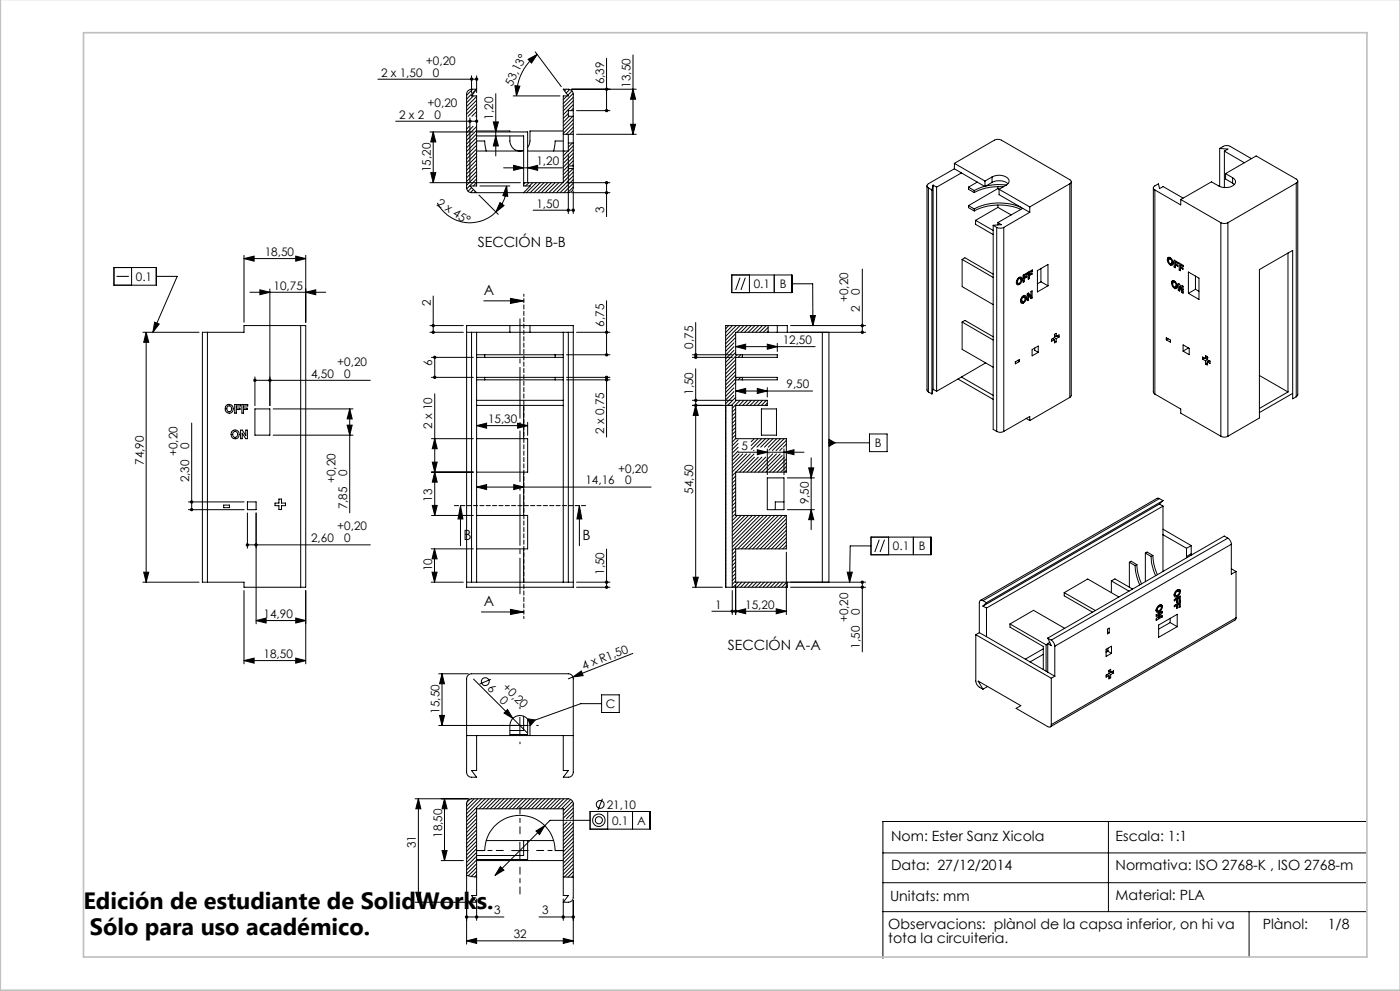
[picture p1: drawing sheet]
<svg xmlns="http://www.w3.org/2000/svg" width="420mm" height="297mm" viewBox="0 0 420 297" stroke-linecap="round" stroke-linejoin="round" font-family="sans-serif">
<g fill="none" stroke="#000" stroke-width=".3">
<path d="M158.4 17.8l2.7-1.5-1.6 2.6zM160.5 15.5l7.9 10.5M161.1 16.3a15.5 15.5 0 0 0-6.2 12.4M182 17.5v15.7M189.9 16.5v23.7M113.3 23.7h29.7M118.7 36.3h24.3M129 39.5h13M130 39.5l.7 3h-1.5zM130 39.5v15.2M140.8 37.8l-.8 .9M141 35.3v19.4"/>
<path d="M141.5 22.7v5.1M141.8 26.7l-1.8 1.9M141.9 37.8l-1.9 2M142 28.7l-2 2.1M142.9 26.7l-2.9 3M143 22.7v5.1M143 39.3h10v.2M143 39.5h15.3v15.2M143 28.9l-3 3M143 30.1l-3 3M143 31.2l-3 3M143 32.3l-2.6 2.6"/>
<path d="M143 33.4l-1.4 1.5M143 34.5l-.3 .4M143 37.9l-3 3M143 39l-3 3M148 36.5h1.5l-.8 3zM148.7 28.1v18.6M154 28.7h14M154.5 25.7l1.5 .1-1.1 2.9zM169 39.3h-10v3l-.2 .9-.5 1M169.9 26.7l-.5 .6M170.1 28.7l-1.1 1.2M170.5 34l-1.5 1.5"/>
<path d="M170.7 34.9l-1.7 1.7M170.9 26.8l-1.1 1.1M171.5 26.7h19.4M171.6 27.3l-1.3 1.2M171.8 34.9l-2.8 2.8M171.9 28l-2.9 3M172 33.2h-1.5v1.7h1.5M172 29.1l-3 3M172 30.2l-3 3M172 31.4l-3 3M172 32.5l-.7 .7M172 35.8l-3 3.1"/>
<path d="M172 37l-3 3M172 38.1l-2.2 2.1M172 39.2l-1 1M173 33.2h10M189.2 37.2h1.5l-.8 3zM189.9 26.7l.8 3h-1.5zM129 54.7h27.1M129.2 51.7h1.5l-.7 3zM141.5 56.3l-1.1 1M142 56.8l-.9 .9M142.6 57.4l-.4 .3M143 42.3h2.4l.5 3"/>
<path d="M143 45.3h14.1M143 40.7h14.1v15h2l-2 2M143 54.7l-1 1M143 40.1l-3 3.1M143 41.3l-3 3M143 42.4l-3 3M143 43.5l-3 3M143 44.7l-3 3M143 45.8l-3 3M143 46.9l-3 3M143 48l-3 3M143 49.1l-3 3"/>
<path d="M143 50.3l-3 3M143 51.4l-3 3M143 52.5l-3 3M143 53.6l-3 3M143.7 58.5l5.8 5.7M144 55.7h9M148.7 40.7l.8 3h-1.5zM151.1 50.3h17.6M152 55.7l.3 3.1-1.5-.2zM152 55.7a10.7 10.7 0 0 1-3.2 7.8M153 40.7a4 4 0 0 0 1.2 4l1.3 .5 1.6-.2M154.1 49.6l3 .7-3 .7z"/>
<path d="M157.1 54.7h11.9v-26h1.5l-1.5-2h1.5a1.51 1.51 0 0 1 1.5 1.6v28a1.45 1.45 0 0 1-1.5 1.4h-29a1.45 1.45 0 0 1-1.5-1.4v-28a1.51 1.51 0 0 1 1.5-1.6h1.5l-1.5 2h1.5v27h-2l2 2M157.6 54.7l-.5 .5M158.3 50.3l3-.7v1.4zM158.3 45.3h12.2M158.7 54.7l-1 1M159.8 54.7l-1 1M160.9 54.7l-3 3M162.1 54.7l-3 3M163.2 54.7l-3 3M164.3 54.7l-3 3M165.4 54.7l-3 3M166.5 54.7l-3 3"/>
<path d="M167.7 54.7l-3 3M168.8 54.7l-3 3M169 42.3h-2.5l-.4 3M169 40.2h3M169.3 45.3l-.3 .3M170 54.7h13M170.4 45.3l-1.4 1.4M170.5 40.2v5.1M170.5 46.2v17.8M170.5 42.9h1.5M170.5 49.7h1.5M170.5 50.5h1.5l-3 2.9"/>
<path d="M170.6 42.9l-.1 .1M170.8 50.5l-1.8 1.8M171.5 57.7h11.5M171.7 42.9l-1.2 1.2M172 57.3v6.7M172 43.7l-1.5 1.5M172 44.8l-3 3M172 46l-3 3M172 47.1l-3 3M172 48.2l-3 3M172 49.3l-.4 .4M172 51.6l-3 3"/>
<path d="M172 52.7l-5.1 5M172 53.8l-4 3.9M172 54.9l-2.8 2.8M172 56.1l-1.7 1.6M173 40.2h17.9M182 54.7v10.2M278.1 55.7v61.3l.4 .5M278.5 56.3v61.2M278.5 56.3l1.1 .6M279.6 56.9v61.2M279.9 55.5l-.3 1.4M279.9 55.5v61.2"/>
<path d="M279.9 55.5l1.1 .6M281 56.1v61.2M286.3 49l12-7a2.39 2.39 0 0 1 2.1 0l20.6 11.9a.64 .64 0 0 1 .4 .6 .64 .64 0 0 1-.4 .6M286.3 50.6l-7.8 4.5a.66 .66 0 0 0-.4 .6 .66 .66 0 0 0 .4 .6M286.3 49l9.2 5.3M286.3 50.6l2.1 1.2M286.3 49v1.6M288.4 51.8l7.1 4.1M288.4 51.8l-7.4 4.3M290.5 56.1l1.8 1M290.5 56.1v.6l1.8 1M292.3 57.1v.6"/>
<path d="M293.2 54.6l-2.7 1.5M295.4 55.8l-3.1 1.3M295.5 54.3v1.6M297.6 53.1a4.1 4.1 0 0 1 5 .7v.9l-.4 .5-2.5 1.5M297.6 54.7a4.5 4.5 0 0 1 4.8 .4M297.6 53.1l-2.1 1.2M297.6 53.1v1.6M297.6 54.7l-2.1 1.2M299.4 55.9v.6M299.4 56.5l-8.9 5.1M299.4 56.5l.3 .2M299.7 56.7l9.2 5.3"/>
<path d="M299.7 56.7v1.6l7.1 4.1M301 56a16 16 0 0 0-8.7 1.7M301.9 55.5l-3.4-.2-2.8 .5M321 55.1l-12.1 6.9M321 55.1v64M321.4 54.5v64l-.4 .6M346 56.3v61.2l.5 .6M346.5 56.9a.64 .64 0 0 1-.5-.6 .64 .64 0 0 1 .5-.6l1-.6 .4 1.4 1-.6 6 3.5M346.5 56.9l7.7 4.5v-1.6M346.5 56.9v61.2M354.2 59.8l12.1 6.9M365.9 44.5l1.1-.6a2.39 2.39 0 0 1 2.1 0l6.3 3.7"/>
<path d="M365.9 44.5l2.5 .2-1.1 .6M365.9 44.5v11.4M367.3 45.3v10.9M367.3 45.3l6 3.5M367.7 52l9.1-5.3 12.1 7a.64 .64 0 0 1 .4 .6 .64 .64 0 0 1-.4 .6M367.7 52l2.1 1.3M367.7 52v1.7l2.1 1.2M369.8 53.3a1.37 1.37 0 0 1 .9 1.4 1.37 1.37 0 0 1-1.3 1.2 4.9 4.9 0 0 1-3.9-.2l-2.1-1.2-9.2 5.3M369.8 54.9l.5 .4M369.8 53.3v1.6M388.9 54.9l-20.5 11.8M388.9 54.9v64"/>
<path d="M389.3 54.3v64l-.4 .6M73.2 77.5l3-.7v1.5zM73.2 76.5v20.1M73.2 77.5h18.5M88.7 76.8l3 .7-3 .8zM91.7 76.5v20.1M131.2 60.8a11 11 0 0 0 17.6 2.7M150 60.7l1.2 .9-2.4 1.9zM159.9 63h12.1M288.6 77.7v8.2l9.4 5.4M288.6 77.7l.9-.4 8.5 4.9M288.6 77.7l9.4 5.4"/>
<path d="M290.5 61.6v.6l1.8 1M290.5 61.6l1.8 1M292.3 62.6v.6M292.7 66v1.2l5.3 3.1M292.7 66l5.3 3.1M298 67.5l1 .7M298 67.5v61.2l1 .6M299 68.2a2.39 2.39 0 0 0 2.1 0M299 68.2v61.1M299.4 66.7l1 .6-2.4 .2M299.4 61.5v.7M299.4 66.7v.7"/>
<path d="M299.4 62.2l-6.7 3.8M299.4 62.2l4 2.2M301.1 68.2v61.1M306.2 62.8a16.7 16.7 0 0 0-13.9 .4M306.5 62.2a16.5 16.5 0 0 0-14.2 .4M306.8 62.4l-7.4 4.3M306.8 62.4l2.1 1.2M308.9 62v1.6M308.9 63.6l-7.8 4.6M350.2 77.9a1.81 1.81 0 0 0 .9 1.5M350.3 77.4l-.1 .5M350.7 77.1l.4 .2a1.88 1.88 0 0 1 .8 1.5"/>
<path d="M350.7 77.1l-.4 .3M350.7 77.6l.5-.3-1 .6M351.1 77.6l.5 1M351.1 77.6l-.3-.1a.86 .86 0 0 0-.2 1 .86 .86 0 0 0 .9 .5l.1-.4M351.3 77.5l-.2 .1M351.9 78.5l-.3 .1M351.9 78.8l-.3 .7-.5-.1M351.9 78.8l-.5 .3M351.9 78.9l-.8 .5M352.6 78.5v.5l.7 .5v.3l-.7-.4M352.6 79.4v.9l-.4-.3M352.6 78.5l.9 .5v-.3l-1.3-.7v2"/>
<path d="M352.6 79.9l-.4 .1M352.9 78.3l-.3 .2M352.9 79.2l-.3 .2M354.1 79.4v.5l.8 .5v.3l-.8-.4M354.1 79.4l.9 .5v-.4l-1.2-.7v2.2M354.4 79.2l-.3 .2M366.3 66.7a2.39 2.39 0 0 0 2.1 0M366.3 66.7v64M368.4 66.7v64M386.4 75.8v41.7M34.2 80.2h12.7v5.3h-12.7zM35 82.8h3.7"/>
<path d="M39.5 80.2v5.3M42.9 99.6h16.8M43.9 99.6l.7 3h-1.5zM43.9 99.6v74.9M46.4 96.6l1.4 .5-1.9 2.5zM46.9 82.8h6.3l-7.3 16.8M62.2 99.6v74.9M62.2 99.6h-1.5v74.9h1.5M75 87.6h22.7M78 86.9l3 .7-3 .7zM81 86.6v35M90.2 97.6v78.4"/>
<path d="M90.2 97.6h1.5v78.4h-1.5M90.2 97.6h-17v2h-11M91.7 87.6l3-.7v1.4zM129 99.6h10M129 97.6h10M130 88.7v10.9M140 99.6h1.5M141.5 99.6v74.9M141.5 99.6h11.5M143 99.6v74.9M145.1 90.2h12M153 99.6h6"/>
<path d="M153 97.6h6M153 97.6h-13v78.4h32v-78.4h-13M153 97.6v2M153.1 89.4l4 .8-4 .7zM159 99.6h11.5M159 97.6v2M169 99.6v74.9M170.5 99.6h1.5M170.5 99.6v74.9M173 99.6h10M182 90.1v16.2M208.7 96.7v10.4"/>
<path d="M218.6 97.6l-.9 .9M219.5 82.4h18.1v5.3h-18.1zM219.7 97.6l-2 2.1M220.9 97.6l-3.2 3.2M222 97.6l-4.3 4.3M222 83.2l-1.3 3.7M223.1 97.6l-2 2M223.6 83.2l-1.3 3.7M224.2 97.6l-2 2M224.8 82.4v5.3M225.4 97.6l-2 2M226.5 97.6l-2 2"/>
<path d="M227.6 97.6l-2 2M228.7 97.6l-2 2M229.9 97.6l-2 2M230.4 98.1l-1.4 1.5M230.4 99.3l-.3 .3M230.4 97.6h2.8M230.4 97.6h-12.7v78.4M230.4 99.6h2.8M230.4 99.6h-9.7v6.7h2M230.4 97.6v2M232.3 82.4v5.3M233.2 97.6h3v2"/>
<path d="M233.2 97.6v2M233.2 99.6h26.5M237.2 97.6h22.5M237.6 85.1h6.2l.1 12.5M243.1 94.6h1.5l-.7 3zM246.7 99.6v74.9M248.7 99.6v74.9M258.7 80.6v19M288.6 96.5l.9-.5 8.5 4.9M288.6 96.5v8.2l9.4 5.4M288.6 96.5l9.4 5.4M304.9 84.7l.2 .6h.7"/>
<path d="M304.9 84.7l.5 .3M304.9 84.8l.9 .5M304.9 84.3l.4 .2M305.5 83.3l.3 .2M305.8 83.5l.2-.1a.88 .88 0 0 1 .2 1 .88 .88 0 0 1-.8 .5l-.1-.4M305.8 83.5l-.5 1M306.1 83.4l-.4-.2 .9 .5M306.2 90.2l.2 .6h.6M306.2 90.2l.5 .3M306.2 90.3l.8 .5M306.2 89.8l.3 .2M306.3 83.8l1 .6"/>
<path d="M306.6 83.7a1.82 1.82 0 0 1-.8 1.6M306.6 83.7l-.1-.6a1.41 1.41 0 0 0-1.6 1.6M306.8 88.9l.2 .1M307 82.9l.3 .2M307 83.3l.3 .2M307 82.4l.3 .2M307 89l.2-.1a.9 .9 0 0 1 .3 1 .9 .9 0 0 1-.8 .6l-.2-.5M307 89l-.4 .5-.1 .5M307.3 82.6v.5M307.3 83.5v.9M307.4 89l-.4-.3 .9 .5M307.6 89.3l.9 .6"/>
<path d="M307.8 82.9l.2 .1M307.9 81.9l.3 .2M307.9 89.2a1.74 1.74 0 0 1-.9 1.6M307.9 89.2l-.2-.6a1.37 1.37 0 0 0-1.5 1.6M308 83l-.7 .5M308 83v-.3l-.7 .4M308.2 82.1l-.9 .5M308.2 82.1v-.3l-1.2 .7v2.1l.3-.2M308.2 88.4l1.1 1.1 .3-.2M308.2 88.1l1.1 .7M308.5 82.1l.3 .2M308.5 83.3l.3 .2"/>
<path d="M308.5 82.4l.3 .2M308.5 81.6l.3 .1M308.6 88.4l-.1 1.5M308.7 88.7l.9 .6M308.8 81.7v.6M308.8 82.6v.9M309.3 88.8l-.7-1-.4 .2v2.1l.3-.2M309.3 88.8v-1.4l.3-.2v2.1M309.3 82l.3 .2M309.4 81.1l.3 .1M309.6 82.2v-.4l-.8 .5M309.6 82.2l-.8 .4"/>
<path d="M309.7 81.2l-.9 .5M309.7 81.2v-.3l-1.2 .7v2.1l.3-.2M311.2 81.1l3.2-1.8v6.4l-3.2 1.8zM312.3 84.5l2.1 1.2M312.3 80.5v4M312.3 84.5l-1.1 .6M351.5 84.8l.1 .8 .7 .8M351.5 84.3l.4-.2 .4 .1a1.82 1.82 0 0 1 .9 1.6M351.5 84.3v.5M352 84.6l.4-.3-.9 .5M352 84.1l-.5 .2M352.3 84.6l.4 .4 .1 .6"/>
<path d="M352.3 84.6l-.2-.1a.88 .88 0 0 0-.2 1 .88 .88 0 0 0 .8 .5l.1-.4M352.6 84.5l-.3 .1M353.2 85.4l-.4 .2M353.2 85.9l-.9 .5M353.2 85.8l-.3 .7-.6-.1M353.2 85.8l-.5 .3M353.8 85.9v1.3l-.3-.2M353.8 85.9l.8 1.8M353.8 86.9l-.3 .1M354.1 85.8l-.3 .1M354.1 80.3v.8l-.3-.1M354.1 80.7l-.3 .3"/>
<path d="M354.4 80.1l-.3 .2M354.6 87l-.7-1.8-.4-.3v2.1M354.6 87v-1.4l.3 .2v2.1l-.3-.2M354.9 86.7l-.3 .3M354.9 87.5l-.3 .2M356.5 81.5l3.2 1.9v6.3l-3.2-1.8zM358.6 86.7l-2.1 1.2M358.6 82.7v4M358.6 86.7l1.1 .6M76.5 113v8.6M76.5 114h34.6M129.4 107.1h12.6"/>
<path d="M129.4 113.1h12.6M130.4 107.1v6M130.4 118v36.5M143 106.3h2.4M143 107.1h2.4M143 113.1h2.4M143 113.8h2.4M143 120h26M145.4 113.8h21.1M145.4 113.1h21.1M145.4 106.3h21.1M145.4 107.1h21.1"/>
<path d="M145.4 106.3v.8M145.4 113.1v.7M166.5 106.3h2.5M166.5 107.1h2.5M166.5 113.1h2.5M166.5 113.8h2.5M166.5 106.3v.8M166.5 113.1v.7M170 106.3h13M170 113.1h13M170 113.8h13M182 113.1v17.9"/>
<path d="M207.7 106.3h12M207.7 107.1h12M207.7 120h12M208.7 110.5v65.5M220.2 102.8l-2.5 2.5M220.2 103.9l-2.5 2.5M220.2 105l-2.5 2.5M220.2 116.2l-2.5 2.5M220.2 117.4l-2.5 2.5M220.2 118.5l-2.5 2.5M220.7 100l-3 3M220.7 101.1l-3 3"/>
<path d="M220.7 105.6l-3 3M220.7 107.9l-3 3M220.7 109l-3 3M220.7 110.1l-3 3M220.7 111.3l-3 3M220.7 112.4l-3 3M220.7 114.6l-3 3M220.7 119.1l-2.4 2.4M220.7 102.3l-.1 .1M220.7 103.9l3-.8v1.6zM220.7 117.2l3-.8v1.5zM220.7 103.9h23.8"/>
<path d="M220.7 117.2h23.1M220.9 120l-1.5 1.5M221.1 113.1l-3.4 3.4M221.1 106.3l-3.4 3.4M222 120l-2.3 2.3M222.2 106.3l-.7 .8M222.2 113.1l-.7 .7M222.7 107l-.1 .1M222.7 113.7l-.1 .1M222.7 106.3h10.5v.8h-10.5M222.7 113.1h10.5v.7h-10.5M222.7 113.8h-2v6.2h9.5v1.5h-9.5v10"/>
<path d="M222.7 107.1h-2v6h2M222.7 106.3v.8M222.7 113.1v.7M223.2 120l-1.5 1.5M224.3 120l-1.5 1.5M225.4 120l-1.5 1.5M226.6 120l-1.6 1.5M227.2 116.4l3 .8-3 .7zM227.6 120l-1.4 1.5M228.8 120l-1.5 1.5M229.9 120l-1.5 1.5M230.2 116.2v2.8"/>
<path d="M230.2 103.1l3 .8-3 .8zM233.2 102.9v2.4M278.5 117.5l1.1 .6M279.9 116.7l-.3 1.4M279.9 116.7l1.1 .6M287.4 113.6l10.6 6.1M288.4 113l-7.4 4.3M288.4 113l9.6 5.5M295.7 108.8l-7.3 4.2M304.6 108.4l1.2-.7v.7l-1.2 .6zM305.3 108.1l.5 .3M309.6 104.8l1.9-1.1v1.9l-1.9 1z"/>
<path d="M310.4 104.3v.7l1.1 .6M315.8 101.5l.5 .3M315.8 101.5h.1M316.3 101.2l-.8 .5v.6l.8-.5M316.3 101.8v1l.6-.4M316.3 100.6h.1M316.3 100.5l.6 .4M316.3 101.2l.6 .3M316.3 102.1l.6 .3M316.9 100.9l.8-.5v.6M316.9 100.9v-1l-.6 .3v1M316.9 101.5v.9"/>
<path d="M317.2 100.7l.5 .3M317.7 101l-.8 .5M321 119.1l-12.1 6.9M346.5 118.1l7.7 4.5v1.2l12.1 6.9M349.9 101.2l1.2 .7v.6l-1.2-.7zM350.4 101.5l-.5 .3M354.9 103.4l1.9 1v1.9l-1.9-1.1zM356.6 104.3l-1.7 .9M360.8 107.6l.8 .5M361.4 107.3l-.6 .3M361.6 107.5l-.8-.5v.6M361.6 107.5v-1l.6 .4v.9"/>
<path d="M361.6 108.1v1M362.2 107.2h.1M362.2 107.8l.8 .5v.6l-.8-.5M362.2 108.4v1l-.6-.3M362.2 107.2l-.6 .3M362.2 107.8l-.6 .3M362.2 108.8l-.6 .3M362.7 108.1h.1M362.7 108.1l-.5 .3M377.8 112.5l8.6 5M386.4 117.5l-8.6 4.9M387.8 117.9l-10 5.7"/>
<path d="M388.9 118.9l-1.1 .6v-44.5l-10 5.8v44.5l-9.4 5.4M57.5 126.8v25.9M68.2 122a.79 .79 0 0 1 1-.1 .79 .79 0 0 1 .1 1.1 .79 .79 0 0 1-1 .2l-.2-.7zM69.9 129.6a.79 .79 0 0 1 1.1 0 .79 .79 0 0 1 .1 1.1 .79 .79 0 0 1-1.1 .2l-.2-.7zM70.4 121.2h1.7v.5h-1.2v.6h1.1v.4h-1.1v1.1h-.5zM72.2 128.9h.5l1 1.7v-1.7h.5v2.6h-.5l-1-1.7v1.7h-.5zM72.6 121.2h1.7v.5h-1.2v.6h1.1v.4h-1.1v1.1h-.5zM76.5 122.6h4.5v7.8h-4.5zM82 130.4h23.9M82 122.6h23.9M104.1 127.4h1.6l-.8 3zM104.9 122.6l.8 3h-1.6z"/>
<path d="M104.9 122.6v31.1M129.4 131.5h12.6M129.7 138.5h1.5l-.8 3zM130.4 131.5l.8 3h-1.5zM143 131.5h15.3v10h-15.3M143 121.5h26M143 127.6l3-.8v1.5zM143 127.6h15.3M155.3 126.8l3 .8-3 .7zM157.1 121.5v10M158.3 126.6v3.9M207.7 121.5h12v54.5"/>
<path d="M208.7 121.5l.8 3h-1.5zM217.7 122.1h.1M217.7 123.2h.1M217.7 124.3v.1M217.7 125.4v.1M217.7 126.5v.1M217.7 127.7h.1M217.7 128.8h.1M217.7 129.9v.1M217.7 131v.1M217.7 132.1v.1M217.7 133.3h.1"/>
<path d="M217.7 134.4h.1M217.7 135.5v.1M217.7 136.6v.1M217.7 137.8h.1M217.7 138.9v.1M220.7 122.5l-1 1M220.7 123.6l-1 1M220.7 124.7l-1 1M220.7 125.8l-1 1.1M220.7 127l-1 .9M220.7 128.1l-1 1M220.7 129.2l-1 1"/>
<path d="M220.7 130.3l-1 1M220.7 131.4l-1 1.1M220.7 131.5h15.2v10h-15.2v13h15.2v10h-15.2v10h39M221.4 131.8l-1.7 1.8M221.4 132.9l-1.7 1.8M221.4 134.1l-1.7 1.7M221.4 135.2l-1.7 1.7M221.4 135.5h19.8M221.7 136l-2 2.1M222.8 136l-3.1 3.2M224 136l-4.3 4.3M225.1 136l-5.4 5.4"/>
<path d="M226.2 134.9l-.1 .1M226.2 136.1l-5.4 5.4M226.3 131.5l-.9 .9M226.3 137l-4.4 4.5M227.2 134.8l3 .7-3 .8zM227.4 131.5l-2 2M227.5 137l-4.5 4.5M228.4 122.6h4.5v7.8h-4.5zM228.5 131.5l-3.1 3.2M228.6 137l-4.5 4.5M229.6 131.5l-2.5 2.5M229.7 137l-4.5 4.5"/>
<path d="M230.2 120.8l-.7 .7M230.2 134.5v7.7M230.7 136h.1M230.8 131.5l-2.6 2.5M231.8 136l-5.4 5.5M231.9 131.5l-2.6 2.5M232.9 136l-5.4 5.5M233 131.5l-2.5 2.5M234.1 136l-5.5 5.5M234.1 131.5l-3.4 3.4M234.7 136.5l-5 5M234.7 134.3l-.8 .7"/>
<path d="M235.2 135.5l3-.7v1.5zM235.2 134.5v7.7M235.2 131.5l-3.5 3.5M235.3 137l-4.4 4.5M235.9 137.6l-3.9 3.9M235.9 138.7l-2.8 2.8M235.9 139.8l-1.7 1.7M235.9 132l-3.1 3M235.9 133.1l-1 .9M243.3 137.2v21.5M248.7 132.7h12.1M248.7 131.7l1.8 1-1.8 1.1z"/>
<path d="M260.8 130.1h5.3v5.3h-5.3zM299 129.3a2.13 2.13 0 0 0 2.1 0M307.9 125.4l1 .6M308.9 126v-1.2l-7.8 4.5M366.3 130.7a2.13 2.13 0 0 0 2.1 0M56.5 150.4h16.7M56.5 152.7h16.7M67.1 151.4h1.7v.7h-1.7zM74.2 150.4h2.6v2.3h-2.6zM74.2 153.7v10.6M76.8 153.7v33.3M83.7 149.6h.8v1.2h1.2v.7h-1.2v1.2h-.8v-1.2h-1.2v-.7h1.2z"/>
<path d="M129.4 141.5h12.6M129.4 154.5h12.6M129.7 151.5h1.5l-.8 3zM130.4 141.5l.8 3h-1.5zM138.1 151.5l.8 4h-1.5zM138.1 151.5v12M143 146l3-.8v1.5zM143 146h52.3M143 154.5h15.3v10h-15.3M154.1 145.2l3 .8-3 .7zM157.1 141.5v13M173.8 151.5l.8 4h-1.5z"/>
<path d="M173.8 151.5v12M217.7 140h.1M217.7 141.1v.1M217.7 142.2v.1M217.7 143.4h.1M217.7 144.5v.1M217.7 145.6v.1M217.7 146.8h.1M217.7 147.9h.1M217.7 149h.1M217.7 150.1v.1M217.7 151.2v.1"/>
<path d="M217.7 152.4h.1M217.7 153.5h.1M217.7 154.6v.1M217.7 155.7v.1M217.7 156.8v.1M217.7 158h.1M217.7 159.1h.1M220.7 141.6l-1 1M220.7 142.7l-1 1M220.7 143.8l-1 1M220.7 144.9l-1 1M220.7 146l-1 1"/>
<path d="M220.7 147.2l-1 1M220.7 148.3l-1 1M220.7 149.4l-1 1M220.7 150.5l-1 1M220.7 151.7l-1 .9M220.7 152.8l-1 1M220.7 153.9l-1 1M221.2 154.5l-1.5 1.5M222.4 154.5l-2.7 2.7M223.5 154.5l-3.8 3.8M224.6 154.5l-4.9 4.9M225.7 154.5l-6 6"/>
<path d="M226.8 154.5l-7.1 7.1M228 154.5l-8.3 8.3M229.1 154.5l-9.4 9.4M230.2 154.5l-10.5 10.5M230.2 143.2h5v9.5h-5zM231.3 154.5l-10 10M232.4 154.5l-9.9 10M233.6 154.5l-10 10M234.7 154.5l-10 10M235.2 150.4h-2.6v2.3M235.8 154.5l-10 10M235.9 140.9l-.6 .6"/>
<path d="M235.9 155.5l-9 9M235.9 156.7l-7.8 7.8M235.9 157.8l-6.7 6.7M235.9 158.9l-5.6 5.6M236.2 152.7h8.1M236.2 143.2h8.1M242.6 140.2h1.5l-.8 3zM243.3 152.7l.8 3h-1.5zM347.8 149.4h-.7l-53 30.5M347.8 151.1l-52.9 30.5M347.8 149.4l-52.9 30.6M347.8 149.4l1.1 .6"/>
<path d="M347.8 151.1l1.1 .6M348.9 150l-53 30.6M348.9 150l-1.1 1.1M348.9 151.7v19.6M348.9 151.7l-53 30.5M348.9 158.6l8.5 4.9M42.9 174.5h16.8M43.1 171.5h1.5l-.7 3zM62.2 174.5h11v1.5h17M73.2 177v22M74.2 163.3h36.9M91.7 177v22"/>
<path d="M129.4 174.5h9.6M129.4 164.5h12.6M129.6 171.5h1.5l-.7 3zM130.4 164.5l.7 3h-1.5zM130.4 164.5v10M140 174.5h1.5M141.5 174.5h29M157.1 164.5v10M170.5 174.5h1.5M173 174.5h10M173 176h10M182 164.5v11.5"/>
<path d="M207.7 176h9M208 173h1.5l-.8 3zM217.7 160.2v.1M217.7 161.3v.1M217.7 162.5h.1M217.7 163.6v.1M217.7 164.7h.1M217.7 165.8v.1M217.7 166.9v.1M217.7 168.1h.1M217.7 169.2v.1M217.7 170.3v.1"/>
<path d="M217.7 171.4v.1M217.7 172.6h.1M217.7 173.7h.1M217.7 174.8v.1M217.7 175.9v.1M219.7 177v7.2M220.7 165.1l-1 1M220.7 166.3l-1 .9M220.7 167.4l-1 1M220.7 168.5l-1 1M220.7 169.6l-1 1M220.7 170.7l-1 1"/>
<path d="M220.7 171.9l-1 1M220.7 173l-1 1M220.7 174.1l-1 1M220.7 175.5v8.7M221.4 174.5l-1.5 1.5M222.6 174.5l-1.5 1.5M223.7 174.5l-1.5 1.5M224.8 174.5l-1.5 1.5M225.9 174.5l-1.5 1.5M227 174.5l-1.5 1.5M228.2 174.5l-1.5 1.5M229.3 174.5l-1.5 1.5"/>
<path d="M230.4 174.5l-1.5 1.5M231.5 174.5l-1.5 1.5M232.7 174.5l-1.6 1.5M233.8 174.5l-1.5 1.5M234.9 174.5l-1.5 1.5M235.9 160l-4.5 4.5M235.9 161.1l-3.3 3.4M235.9 162.3l-2.2 2.2M235.9 163.4l-1.1 1.1M235.9 165.5v18.7M236 174.5l-1.5 1.5M236.2 175.4l-.5 .6"/>
<path d="M236.2 174.5v1.5h-18.5M237.2 176h22.5M254.2 171.5h1.5l-.8 3zM258.7 174.5v20.9M261.3 161h18v5.3h-18zM261.3 163.6h-6.2l-.2 10.9M263.8 161.7l-1.4 3.7M265.4 161.7l-1.4 3.7M266.6 161v5.3M274 161v5.3M319.3 177.6l7-4.1 9.4 5.4M319.3 177.6v1l8.5 4.9"/>
<path d="M319.3 177.6l9.3 5.4M333.4 174.1l1.1-.6 5.3 3M333.4 174.1v3.5M333.4 174.1l5.3 3.1M338.8 168.5l.5-.3 1.8 1M338.8 168.5v7.5M338.8 168.5l1.7 1M340.5 169.5l.4 2.6 1 3.2M341.1 169.2l.3 2.6 1 3.2M341.1 169.2l-.6 .3M343.6 165.8l.5-.4 1.8 1.1M343.6 165.8v8.5"/>
<path d="M343.6 165.8l1.7 1M345.3 166.8l.3 2.6 1.1 3.1M345.9 166.5l.2 2.5 1.1 3.2M345.9 166.5l-.6 .3M348.9 160.3l7.1 4M352.3 178l.3 .2M352.7 178.5l-.5-.2 1 .5M352.7 179.5l.3 .1M352.9 177.1l.3 .1M353 179.3l.3 .2M353 179.6l-.7 .5v-.4l1.8-1.1v1.5M353 179.6v.9l.3-.1"/>
<path d="M353.2 176.8a1.5 1.5 0 0 0-.7 2.1l.7-.1M353.2 177.2l-.6 1M353.2 177.2l.4-.1a.88 .88 0 0 1 0 1 .88 .88 0 0 1-1 .3v-.2M353.2 176.8l.5 .3M353.3 176.8l.8 .5M353.3 179.5v.9M353.4 179l.4 .2M353.6 176.7l.4 .2M353.6 176.7l-.4 .1M353.7 176.7l.3 .2M353.8 179.2v1l.3-.1M353.8 179.2l-.5 .3"/>
<path d="M353.8 179.9l.3 .2M354 176.9l.1 .4M354.1 177.3a1.85 1.85 0 0 1-.9 1.5M356 164.3v2.5M356 166.8v.4M357.4 166l-1.4 .8M357.4 166v.4M357.4 163.5l-1.4 .8M357.4 163.5v2.5M368.3 161.3a2.33 2.33 0 0 1 1.1 1.8M368.3 161.3l-52.9 30.5M368.3 161.3l-1-.6-53 30.5"/>
<path d="M369.4 163.1v9l1.4-.8M369.4 163.1l-53 30.6M369.4 170.5l1.4 .8M370.8 171.3v13.9M73.2 198l3-.8v1.6zM73.2 198h18.5M76.8 186l3-.8v1.5zM76.8 186h14.9M88.7 197.2l3 .8-3 .8zM88.7 185.2l3 .8-3 .7zM144.4 183.4h12.7M153.1 182.6l4 .8-4 .7z"/>
<path d="M189.9 195.8l-18 7.1M213.6 183.2h22.3M220.7 183.2l3-.7v1.4zM232.9 182.5l3 .7-3 .7zM292.7 190.2v13.9a2.49 2.49 0 0 0 1.1 1.8l1.1 .6M292.7 190.2l22.7 13.1M293.8 189.6l-1.1 .6M293.8 189.6l2.1 1.2M294.9 180a.66 .66 0 0 0-.8-.1 .66 .66 0 0 0-.3 .7v9M294.9 180l1 .6M294.9 181.6l1 .6M295.9 190.8l18.4 10.6"/>
<path d="M295.9 180.6l-1 1M295.9 182.2v8.6M303 187l7.1-4.1 9.3 5.4M303 187v1l10 5.7v7M303 187l10.8 6.2M313 194.4l-5.4 3.2M313 196.1l-4 2.3M313.8 193.2v8M314.3 192.9v8.5M314.3 191.2l1.1 2.3-1.1-.6M314.3 191.2l1.1 .6M314.3 193l-.5 .2"/>
<path d="M314.9 192.5l-.6 .4M315.4 191.8a2.49 2.49 0 0 1 1 1.9M316.4 193.7v9M331.8 194.6l1.6-.9v2.1l-1.6 .9zM332.2 188.6l.6-.4v1.4l-.6 .4zM332.2 189.3l.6 .3M332.4 194.9l-.6 .4M332.4 195.2l1 .6M332.4 194.3v.9M332.4 195.2l-.6 .3M346.9 182.6l.2 .2M347.2 185l.3 .2"/>
<path d="M347.3 183.1l-.4-.3 .9 .6M347.5 181.6l.3 .2M347.6 187.3l5.6-3.2v3.7l-5.6 3.2zM347.7 183.8l.3 .2M347.7 181.4l-.2 .2a1.39 1.39 0 0 0-.5 1.9l.8-.1M347.7 181.4l.5-.1 .4 .2M347.7 181.4l.6 .3M347.8 181.8l.4-.1a.88 .88 0 0 1-.1 1 .88 .88 0 0 1-.9 .3l-.1-.2M347.8 181.8l-.5 .5-.2 .5M347.8 181.4l.9 .5M348 184l-1.1 1.5v.4l1.8-1M348.3 181.3l.3 .2"/>
<path d="M348.3 183.4l.4 .3M348.3 184.7l.4 .2M348.6 181.5l.1 .4M348.7 183.7v-.5l-1.8 1.1v.4l1.1-.7M348.7 184.9v-.4l-1.2 .7M348.7 183.7l-1.2 1.5M348.7 181.9a1.86 1.86 0 0 1-.9 1.5M351 186.6l2.2 1.2M351 186.6l-3.4 2M351 185.3v1.3M352.7 181.2l.3 .2M353 181l.3 .3"/>
<path d="M353 181.4l-.7 .5v-.4l1.8-1.1v1.5M353 181.4v.9l.3-.2M353 180.2l.3 .2M353 182l.3 .1M353.3 181.3v.8M353.4 180.8l.4 .2M353.8 181v1l.3-.1M353.8 181l-.5 .3M353.8 181.7l.3 .2M370.8 185.2l-.3 .6-55.4 32M370.8 185.2l-55.4 32M131.6 217.4h26.9"/>
<path d="M131.6 201.9h8.9M131.9 214.4h1.4l-.7 3zM132.6 201.9v15.5M132.6 201.9l.7 3h-1.4zM142.1 203.5l16 16.1M147.2 203.6l-3.3 1.4M151.2 213.7l1.1-1 1.5 2.6zM156 214.9v5M157.1 214.6v4.3h-4.1M158.3 215.5v4.6h-5.3M158.4 215.4l2.1 .4-1.3 1.6zM171.9 202.9l2.5-1.8 .5 1.4z"/>
<path d="M171.9 202.9l-1.4 .5M180.5 210.9h-6.3l-15.4 5.5M180.5 208.2h5.3v5.3h-5.3zM294.9 206.5l-1.5-2.4 12.8 7.4-1.4 .8 9.5 5.5a.65 .65 0 0 0 .8 0 .65 .65 0 0 0 .3-.6M296.3 205.7l-1.4 .8M314.3 201.4l2.1 1.3M315.4 203.3v13.9M316.4 202.7l-1 .6M332.1 202.2l.6 .3M332.1 202.1v.1M332.7 201.9l-.9 .4v.6l.9-.4M332.7 202.5v.9l.5-.3"/>
<path d="M332.7 201.3h.1M332.7 201.2l.5 .3M332.7 201.9l.5 .3M332.7 202.8l.5 .3M333.2 201.5v-.9l-.5 .3v1M333.2 202.2v.9M333.2 201.5l.8-.5v.7M333.5 201.4l.5 .3M334 201.7l-.8 .5M124.5 239.4h16M125.5 239.4l.8 3h-1.6zM125.5 239.4v31"/>
<path d="M133.3 239.4l.8 3h-1.5zM133.4 239.4v18.5M140 220.4h32M140.4 239.9l1.1-.5h29a1.51 1.51 0 0 1 1.5 1.5v28a1.45 1.45 0 0 1-1.5 1.5h-1.5l1.5-2h-1.5v-26h-26v26h-1.5l1.5 2h-1.5a1.45 1.45 0 0 1-1.5-1.5v-28zM141 239.5l-.9 .9M142.2 239.4l-2.2 2.2M143 220.4v10.5h-1.5l1.5 2h-1.5a1.51 1.51 0 0 1-1.5-1.5v-28a1.51 1.51 0 0 1 1.5-1.5h29a1.51 1.51 0 0 1 1.5 1.5v28a1.51 1.51 0 0 1-1.5 1.5h-1.5l1.5-2h-1.5v-10.5M143.3 239.4l-3.3 3.4M144.5 239.4l-4.5 4.5M145.6 239.4l-5.6 5.6M146.7 239.4l-3 3M147.8 239.4l-2.9 3"/>
<path d="M148.9 239.4l-3 3M150.1 239.4l-3 3M151.2 239.4l-3 3M152.3 239.4l-3 3M153 220.4v-3a3 3 0 0 1 3-3 3 3 0 0 1 3 3v3M153.5 239.4l-3 3M154.6 239.4l-3 3M155.7 239.4l-3 3M156.8 239.4l-3 3M157.9 239.4l-3 3M159.1 239.4l-3 3M160.2 239.4l-3 3"/>
<path d="M161.3 239.4l-3 3M162.4 239.4l-3 3M163.5 239.4l-3 3M164.7 239.4l-3 3M165.8 239.4l-3 3M166.9 239.4l-3 3M168 239.4l-3 3M169.2 239.4l-3 3M170.3 239.4l-3 3M171.2 239.6l-2.8 2.8M180.7 239.4l-1.3 3.4M132.4 257.9h6.6"/>
<path d="M132.6 254.9h1.5l-.8 3zM143 243.1l-3 3M143 244.3l-3 3M143 245.4l-3 3M143 246.5l-3 3M143 247.6l-3 3M143 248.7l-3 3M143 249.9l-3 3M143 251l-3 3M143 252.1l-3 3M143 253.3l-3 3M143 254.3l-3 3.1"/>
<path d="M143 255.5l-3 3M143 256.6l-3 3M143 257.7l-3 3M143 258.9l-3 3M143 260l-2.5 2.5M143 254.9h2.4a10.6 10.6 0 0 1 10.6-10.5 10.6 10.6 0 0 1 10.5 10.5h2.5M143 257.9h26M145.9 251.9h20.2M150.1 259.7l1.1 1.1-2.7 1.6zM153.5 254.9h5M156 252.4v5M157.1 251.9v4.5h-14.1"/>
<path d="M158.3 251.9v5.7h-15.3M160.8 249.1l2.6-1.7-1.5 2.7zM170.1 246.4l-1.1 1M171.2 246.4l-2.2 2.2M171.8 240.2l-2.8 2.8M172 241.1l-3 3M172 242.2l-3 3M172 243.3l-2.1 2.1M172 244.4l-.9 1M172 246.7l-3 3M172 247.8l-3 3M172 249l-3 3"/>
<path d="M172 250l-3 3.1M172 251.2l-3 3M172 252.3l-3 3M172 253.4l-3 3M172 254.6l-3 3M172 255.7l-3 3M172 256.8l-3 3M172 257.9l-3 3M172 259l-3 3M177 245.8h-12l-16.5 16.6M177 243.2h18.1v5.3h-18.1zM182.3 243.2v5.3"/>
<path d="M189.8 243.2v5.3M264.9 255.6h145M332.5 246.2v27M409.9 246.2h-145v41M124.5 270.4h16M124.7 267.4h1.6l-.8 3zM140 269.9v13.1M140 274.8h11.2M140 262.3l3 .6M143 269.4v6.4M143 261.1l-1.6 1.6M143 262.2l-.6 .6"/>
<path d="M161.7 274.8h10.3M169 269.4v6.4M169 262.8l3 .1M172 269.9v13.1M172 260.2l-2.7 2.7M172 261.3l-1.6 1.6M172 262.4l-.5 .5M264.9 273.2h145M264.9 264.5h145M374.7 273.2v13.6M140 282l3-.8v1.5zM140 282h32"/>
<path d="M169 281.2l3 .8-3 .7z"/>
<circle cx="68.7" cy="122.5" r="1.28"/>
<circle cx="70.5" cy="130.2" r="1.28"/>
<circle cx="145.6" cy="204.3" r="1.17"/>
<circle cx="179.7" cy="245.8" r="1.07"/>
<circle cx="179.7" cy="245.8" r="1.87"/>
<circle cx="180.1" cy="241.1" r="1.18"/>
</g>
<path d="M151 254.9h-8.1M156 249.9v-8.1M156 259.9v8M161 254.9h8" fill="none" stroke="#000" stroke-width=".3" stroke-dasharray="15.2 1.3 1.3 1.3" stroke-dashoffset="13.1"/>
<path d="M151 217.4h-.5M156 212.4v-.5M161 217.4h.5M156 222.4v.5" fill="none" stroke="#000" stroke-width=".3" stroke-dasharray="15.2 1.3 1.3 1.3"/>
<path d="M157.2 88.2v97.2" fill="none" stroke="#000" stroke-width=".3" stroke-dasharray="1.3 .6" stroke-dashoffset=".6"/>
<path d="M175.8 151.5h-39.6" fill="none" stroke="#000" stroke-width=".3" stroke-dasharray="1.3 .6" stroke-dashoffset="-.2"/>
<path d="M156 95.6v82.4" fill="none" stroke="#000" stroke-width=".3" stroke-dasharray="15.2 1.3 1.3 1.3" stroke-dashoffset="4.5"/>
<path d="M.1 -.1v296.9h419.9M25 9.8h385.1v277h-385.1z" fill="none" stroke="#c0c0c0" stroke-width=".5"/>
<g fill="#000">
<path d="M151.2 213.7l1.1-1 1.5 2.6zM171.9 202.9l2.5-1.8 .5 1.4z"/>
<path d="M158.4 17.8l2.7-1.5-1.6 2.6zM154.5 25.7l1.5 .1-1.1 2.9z"/>
<path d="M140.7 35.9l-.2 .4h.5h-.5a.51 .51 0 0 0 .6 .5 .51 .51 0 0 0 .4-.6 .51 .51 0 0 0-.8-.3zM142.7 35.9a.5 .5 0 0 0 .1 .9 .5 .5 0 0 0 .7-.5h-.5h.5l-.3-.4z"/>
<path d="M142.7 23.3a.5 .5 0 0 0 0 .8 .5 .5 0 0 0 .8-.4h-.5h.5l-.3-.4zM141.1 23.4l-.1 .3h.5h-.5a.51 .51 0 0 0 .6 .5 .51 .51 0 0 0 .3-.8 .51 .51 0 0 0-.8 0z"/>
<path d="M148 36.5h1.5l-.8 3zM148.7 40.7l.8 3h-1.5z"/>
<path d="M154.1 49.6l3 .7-3 .7zM158.3 50.3l3-.7v1.4zM170.1 62.6l-.1 .4h.5h-.5a.51 .51 0 0 0 .6 .5 .51 .51 0 0 0 .3-.7 .51 .51 0 0 0-.8-.2zM171.7 62.6a.5 .5 0 0 0 0 .8 .5 .5 0 0 0 .8-.4h-.5h.5l-.3-.5z"/>
<path d="M181.6 54.4a.51 .51 0 0 0 .1 .8 .51 .51 0 0 0 .8-.3 .51 .51 0 0 0-.5-.6v.4v-.4zM181.6 57.4l-.1 .6 .5 .2v-.5v.5a.5 .5 0 0 0 .4-.6 .5 .5 0 0 0-.8-.2zM181.6 26.4a.5 .5 0 0 0 .2 .8 .5 .5 0 0 0 .7-.4 .5 .5 0 0 0-.5-.6v.5v-.5zM181.6 32.8l-.1 .4 .5 .5v-.5v.5a.5 .5 0 0 0 .4-.7 .5 .5 0 0 0-.8-.2zM189.9 26.7l.8 3h-1.5zM189.2 37.2h1.5l-.8 3z"/>
<path d="M150 60.7l1.2 .9-2.4 1.9zM152 55.7l.3 3.1-1.5-.2z"/>
<path d="M46.4 96.6l1.4 .5-1.9 2.5zM243.1 94.6h1.5l-.7 3zM254.2 171.5h1.5l-.8 3z"/>
<path d="M129.5 97.3a.51 .51 0 0 0 .3 .8 .51 .51 0 0 0 .7-.4 .51 .51 0 0 0-.5-.6v.5v-.5zM129.6 99.3l-.1 .5 .5 .3v-.5v.5a.5 .5 0 0 0 .4-.7 .5 .5 0 0 0-.8-.1zM181.6 174.1a.51 .51 0 0 0 .1 .8 .51 .51 0 0 0 .8-.3 .51 .51 0 0 0-.5-.6v.5v-.5zM181.6 175.6l-.1 .6 .5 .3v-.5v.5a.5 .5 0 0 0 .4-.7 .5 .5 0 0 0-.8-.2zM130.4 164.5l.7 3h-1.5zM129.6 171.5h1.5l-.7 3zM130.4 141.5l.8 3h-1.5zM129.7 151.5h1.5l-.8 3zM130.4 131.5l.8 3h-1.5zM129.7 138.5h1.5l-.8 3zM181.6 99.2a.51 .51 0 0 0 .1 .8 .51 .51 0 0 0 .8-.3 .51 .51 0 0 0-.5-.6v.5v-.5zM181.6 106l-.1 .6 .5 .2v-.5v.5a.49 .49 0 0 0 .4-.6 .49 .49 0 0 0-.8-.2zM130.1 106.7a.5 .5 0 0 0 .1 .8 .5 .5 0 0 0 .7-.3 .5 .5 0 0 0-.5-.6v.5v-.5zM130.2 112.6l-.3 .6 .5 .4v-.5v.5a.51 .51 0 0 0 .5-.6 .51 .51 0 0 0-.7-.4zM181.6 112.7a.49 .49 0 0 0 .1 .8 .49 .49 0 0 0 .7-.3 .49 .49 0 0 0-.4-.6v.5v-.5zM181.6 113.4l-.1 .6 .5 .3v-.5v.5a.5 .5 0 0 0 .4-.6 .5 .5 0 0 0-.8-.3zM57.1 150.1a.5 .5 0 0 0 .2 .8 .5 .5 0 0 0 .7-.3 .5 .5 0 0 0-.5-.7v.5v-.5zM57.1 152.4l-.1 .5 .5 .3v-.5v.5a.5 .5 0 0 0 .4-.7 .5 .5 0 0 0-.8-.1zM208.7 121.5l.8 3h-1.5zM208 173h1.5l-.8 3zM242.6 140.2h1.5l-.8 3zM243.3 152.7l.8 3h-1.5zM208.4 105.9a.51 .51 0 0 0 .1 .9 .51 .51 0 0 0 .7-.3 .51 .51 0 0 0-.5-.7v.5v-.5zM208.4 106.7l-.2 .6 .5 .3v-.5v.5a.5 .5 0 0 0 .5-.7 .5 .5 0 0 0-.8-.2zM208.4 119.6a.51 .51 0 0 0 .1 .8 .51 .51 0 0 0 .7-.3 .51 .51 0 0 0-.5-.6v.5v-.5zM208.4 121.1l-.2 .6 .5 .3v-.5v.5a.5 .5 0 0 0 .5-.7 .5 .5 0 0 0-.8-.2zM258.5 97.1a.5 .5 0 0 0-.2 .8 .5 .5 0 0 0 .8-.1 .5 .5 0 0 0-.4-.7v.5v-.5zM258.3 99.3l-.1 .5 .5 .3v-.5v.5a.5 .5 0 0 0 .4-.7 .5 .5 0 0 0-.8-.1z"/>
<path d="M153.1 89.4l4 .8-4 .7zM153.1 182.6l4 .8-4 .7z"/>
<path d="M104.1 127.4h1.6l-.8 3zM104.9 122.6l.8 3h-1.6z"/>
<path d="M155.3 126.8l3 .8-3 .7zM143 127.6l3-.8v1.5zM80.6 113.6a.5 .5 0 0 0 .1 .8 .5 .5 0 0 0 .8-.4h-.5h.5l-.4-.5zM76.1 113.7l-.1 .3h.5h-.5a.51 .51 0 0 0 .6 .5 .51 .51 0 0 0 .3-.8 .51 .51 0 0 0-.8 0zM88.7 185.2l3 .8-3 .7zM76.8 186l3-.8v1.5zM235.2 135.5l3-.7v1.5zM227.2 134.8l3 .7-3 .8zM230.2 103.1l3 .8-3 .8zM220.7 103.9l3-.8v1.6z"/>
<path d="M248.7 131.7l1.8 1-1.8 1.1zM158.4 215.4l2.1 .4-1.3 1.6z"/>
<path d="M154.1 145.2l3 .8-3 .7zM143 146l3-.8v1.5z"/>
<path d="M173.8 151.5l.8 4h-1.5zM138.1 151.5l.8 4h-1.5z"/>
<path d="M43.1 171.5h1.5l-.7 3zM43.9 99.6l.7 3h-1.5z"/>
<path d="M258.3 174.1a.5 .5 0 0 0 .1 .8 .5 .5 0 0 0 .8-.3 .5 .5 0 0 0-.5-.6v.5v-.5zM258.4 175.6l-.2 .6 .5 .3v-.5v.5a.5 .5 0 0 0 .5-.7 .5 .5 0 0 0-.8-.2z"/>
<path d="M73.2 198l3-.8v1.6zM88.7 197.2l3 .8-3 .8zM73.9 162.9l-.2 .4h.5h-.5a.49 .49 0 0 0 .7 .5 .49 .49 0 0 0 .2-.8 .49 .49 0 0 0-.7-.1zM76.5 162.9a.5 .5 0 0 0 .1 .9 .5 .5 0 0 0 .7-.5h-.5h.5l-.2-.4zM78 86.9l3 .7-3 .7zM91.7 87.6l3-.7v1.4zM73.2 77.5l3-.7v1.5zM88.7 76.8l3 .7-3 .8zM150.1 259.7l-1.6 2.7 2.7-1.6zM160.8 249.1l1.1 1 1.5-2.7zM220.7 117.2l3-.8v1.5zM227.2 116.4l3 .8-3 .7z"/>
<path d="M219.4 182.8l-.2 .4h.5h-.5a.51 .51 0 0 0 .6 .5 .51 .51 0 0 0 .4-.7 .51 .51 0 0 0-.8-.2zM220.5 182.7a.5 .5 0 0 0-.1 .9 .5 .5 0 0 0 .8-.4h-.5h.5v-.2zM220.7 183.2l3-.7v1.4zM232.9 182.5l3 .7-3 .7z"/>
<path d="M131.9 214.4h1.4l-.7 3zM132.6 201.9l.7 3h-1.4z"/>
<path d="M125.5 239.4l.8 3h-1.6zM124.7 267.4h1.6l-.8 3zM133.3 239.4l.8 3h-1.5zM132.6 254.9h1.5l-.8 3zM129.2 51.7h1.5l-.7 3zM130 39.5l.7 3h-1.5z"/>
<path d="M139.7 274.4l-.2 .4h.5h-.5a.5 .5 0 0 0 .6 .5 .5 .5 0 0 0 .3-.7 .5 .5 0 0 0-.7-.2zM142.7 274.4a.5 .5 0 0 0 .1 .9 .5 .5 0 0 0 .7-.5h-.5h.5l-.3-.4zM168.6 274.5l-.1 .3h.5h-.5a.49 .49 0 0 0 .6 .5 .49 .49 0 0 0 .3-.7 .49 .49 0 0 0-.8-.1zM171.7 274.4a.5 .5 0 0 0 .1 .9 .5 .5 0 0 0 .7-.5h-.5h.5l-.2-.4zM140 282l3-.8v1.5zM169 281.2l3 .8-3 .7z"/>
</g>
<g font-size="7.1">
<text x="25" y="272.4">Edición de estudiante de SolidWorks.</text>
<text x="26.9" y="280.1">Sólo para uso académico.</text>
</g>
<g font-size="4.2">
<text x="143.3" y="74">SECCIÓN B-B</text>
<text x="145.2" y="88.5">A</text>
<text x="139.1" y="161.9">B</text>
<text x="174.8" y="161.9">B</text>
<text x="145.2" y="181.7">A</text>
<text x="218.4" y="194.9">SECCIÓN A-A</text>
<text x="267.3" y="252.1">Nom: Ester Sanz Xicola</text>
<text x="334.7" y="252.1">Escala: 1:1</text>
<text x="267.3" y="260.8">Data: 27/12/2014</text>
<text x="334.7" y="260.8">Normativa: ISO 2768-K , ISO 2768-m</text>
<text x="334.7" y="269.7">Material: PLA</text>
<text x="267" y="270.2">Unitats: mm</text>
<text x="266.5" y="278.5">Observacions: plànol de la capsa inferior, on hi va</text>
<text x="378.8" y="278.5">Plànol:</text>
<text x="398.3" y="278.5">1/8</text>
<text x="266.5" y="282.7">tota la circuiteria.</text>
</g>
<g font-size="3.5">
<text x="114.3" y="22.9">2 x 1,50</text>
<text x="127.8" y="19.4">+0,20</text>
<text x="129.9" y="22.9">0</text>
<text x="153.6" y="26.1" transform="rotate(-64 153.6 26.1)">53,13°</text>
<text x="181.2" y="25.3" transform="rotate(-90 181.2 25.3)">6,39</text>
<text x="189.2" y="26.2" transform="rotate(-90 189.2 26.2)">13,50</text>
<text x="119.7" y="35.6">2 x 2</text>
<text x="128.2" y="32">+0,20</text>
<text x="130.4" y="35.6">0</text>
<text x="148" y="35.9" transform="rotate(-90 148 35.9)">1,20</text>
<text x="129.2" y="51.6" transform="rotate(-90 129.2 51.6)">15,20</text>
<text x="160.9" y="49.5">1,20</text>
<text x="130.9" y="61.5" transform="rotate(32 130.9 61.5)">2 x 45°</text>
<text x="160.9" y="62.2">1,50</text>
<text x="181.2" y="63.9" transform="rotate(-90 181.2 63.9)">3</text>
<text x="79.4" y="76.7">18,50</text>
<text x="40.8" y="84.1">0.1</text>
<text x="82.1" y="86.8">10,75</text>
<text x="226.1" y="86.4">0.1</text>
<text x="233.9" y="86.4">B</text>
<text x="257.9" y="88.5" transform="rotate(-90 257.9 88.5)">0</text>
<text x="129.2" y="91.6" transform="rotate(-90 129.2 91.6)">2</text>
<text x="254.4" y="90.6" transform="rotate(-90 254.4 90.6)">+0,20</text>
<text x="257.9" y="93.5" transform="rotate(-90 257.9 93.5)">2</text>
<text x="181.2" y="97.9" transform="rotate(-90 181.2 97.9)">6,75</text>
<text x="208" y="104.5" transform="rotate(-90 208 104.5)">0,75</text>
<text x="234.8" y="103.1">12,50</text>
<text x="93.3" y="113.2">4,50</text>
<text x="101.2" y="109.7">+0,20</text>
<text x="103.3" y="113.2">0</text>
<text x="129.7" y="109.8" transform="rotate(-90 129.7 109.8)">6</text>
<text x="208" y="118.3" transform="rotate(-90 208 118.3)">1,50</text>
<text x="236" y="116.4">9,50</text>
<text x="129.7" y="128.5" transform="rotate(-90 129.7 128.5)">2 x 10</text>
<text x="146.4" y="126.8">15,30</text>
<text x="181.2" y="130" transform="rotate(-90 181.2 130)">2 x 0,75</text>
<text x="53.2" y="136.7" transform="rotate(-90 53.2 136.7)">+0,20</text>
<text x="56.7" y="134.6" transform="rotate(-90 56.7 134.6)">0</text>
<text x="222.4" y="134.7">5</text>
<text x="262.5" y="134">B</text>
<text x="43.1" y="139.4" transform="rotate(-90 43.1 139.4)">74,90</text>
<text x="104.2" y="142.7" transform="rotate(-90 104.2 142.7)">0</text>
<text x="185.4" y="141.7">+0,20</text>
<text x="56.7" y="144.5" transform="rotate(-90 56.7 144.5)">2,30</text>
<text x="100.6" y="144.9" transform="rotate(-90 100.6 144.9)">+0,20</text>
<text x="175.6" y="145.2">14,16</text>
<text x="187.6" y="145.2">0</text>
<text x="208" y="147.9" transform="rotate(-90 208 147.9)">54,50</text>
<text x="104.2" y="152.7" transform="rotate(-90 104.2 152.7)">7,85</text>
<text x="129.7" y="150.4" transform="rotate(-90 129.7 150.4)">13</text>
<text x="242.6" y="151.1" transform="rotate(-90 242.6 151.1)">9,50</text>
<text x="101.2" y="159">+0,20</text>
<text x="93.3" y="162.5">2,60</text>
<text x="103.3" y="162.5">0</text>
<text x="267.9" y="164.9">0.1</text>
<text x="275.7" y="164.9">B</text>
<text x="129.6" y="171.3" transform="rotate(-90 129.6 171.3)">10</text>
<text x="181.2" y="172.3" transform="rotate(-90 181.2 172.3)">1,50</text>
<text x="79.1" y="185.2">14,90</text>
<text x="214.6" y="182.4">1</text>
<text x="223.6" y="182.4">15,20</text>
<text x="257.9" y="184.4" transform="rotate(-90 257.9 184.4)">0</text>
<text x="254.4" y="186.5" transform="rotate(-90 254.4 186.5)">+0,20</text>
<text x="79.1" y="197.2">18,50</text>
<text x="257.9" y="194.4" transform="rotate(-90 257.9 194.4)">1,50</text>
<text x="175.1" y="200.8" transform="rotate(-21 175.1 200.8)">4 x R1,50</text>
<text x="146" y="206.6" transform="rotate(45 146 206.6)">6</text>
<text x="150.6" y="206.2" transform="rotate(45 150.6 206.2)">+0,20</text>
<text x="131.9" y="213.9" transform="rotate(-90 131.9 213.9)">15,50</text>
<text x="149.6" y="210.2" transform="rotate(45 149.6 210.2)">0</text>
<text x="181.7" y="212.2">C</text>
<text x="182" y="242.4">21,10</text>
<text x="132.6" y="251.1" transform="rotate(-90 132.6 251.1)">18,50</text>
<text x="183.6" y="247.2">0.1</text>
<text x="191.1" y="247.2">A</text>
<text x="124.8" y="254.2" transform="rotate(-90 124.8 254.2)">31</text>
<text x="148.3" y="274">3</text>
<text x="162.7" y="274">3</text>
<text x="154.1" y="281.2">32</text>
</g>
</svg>
